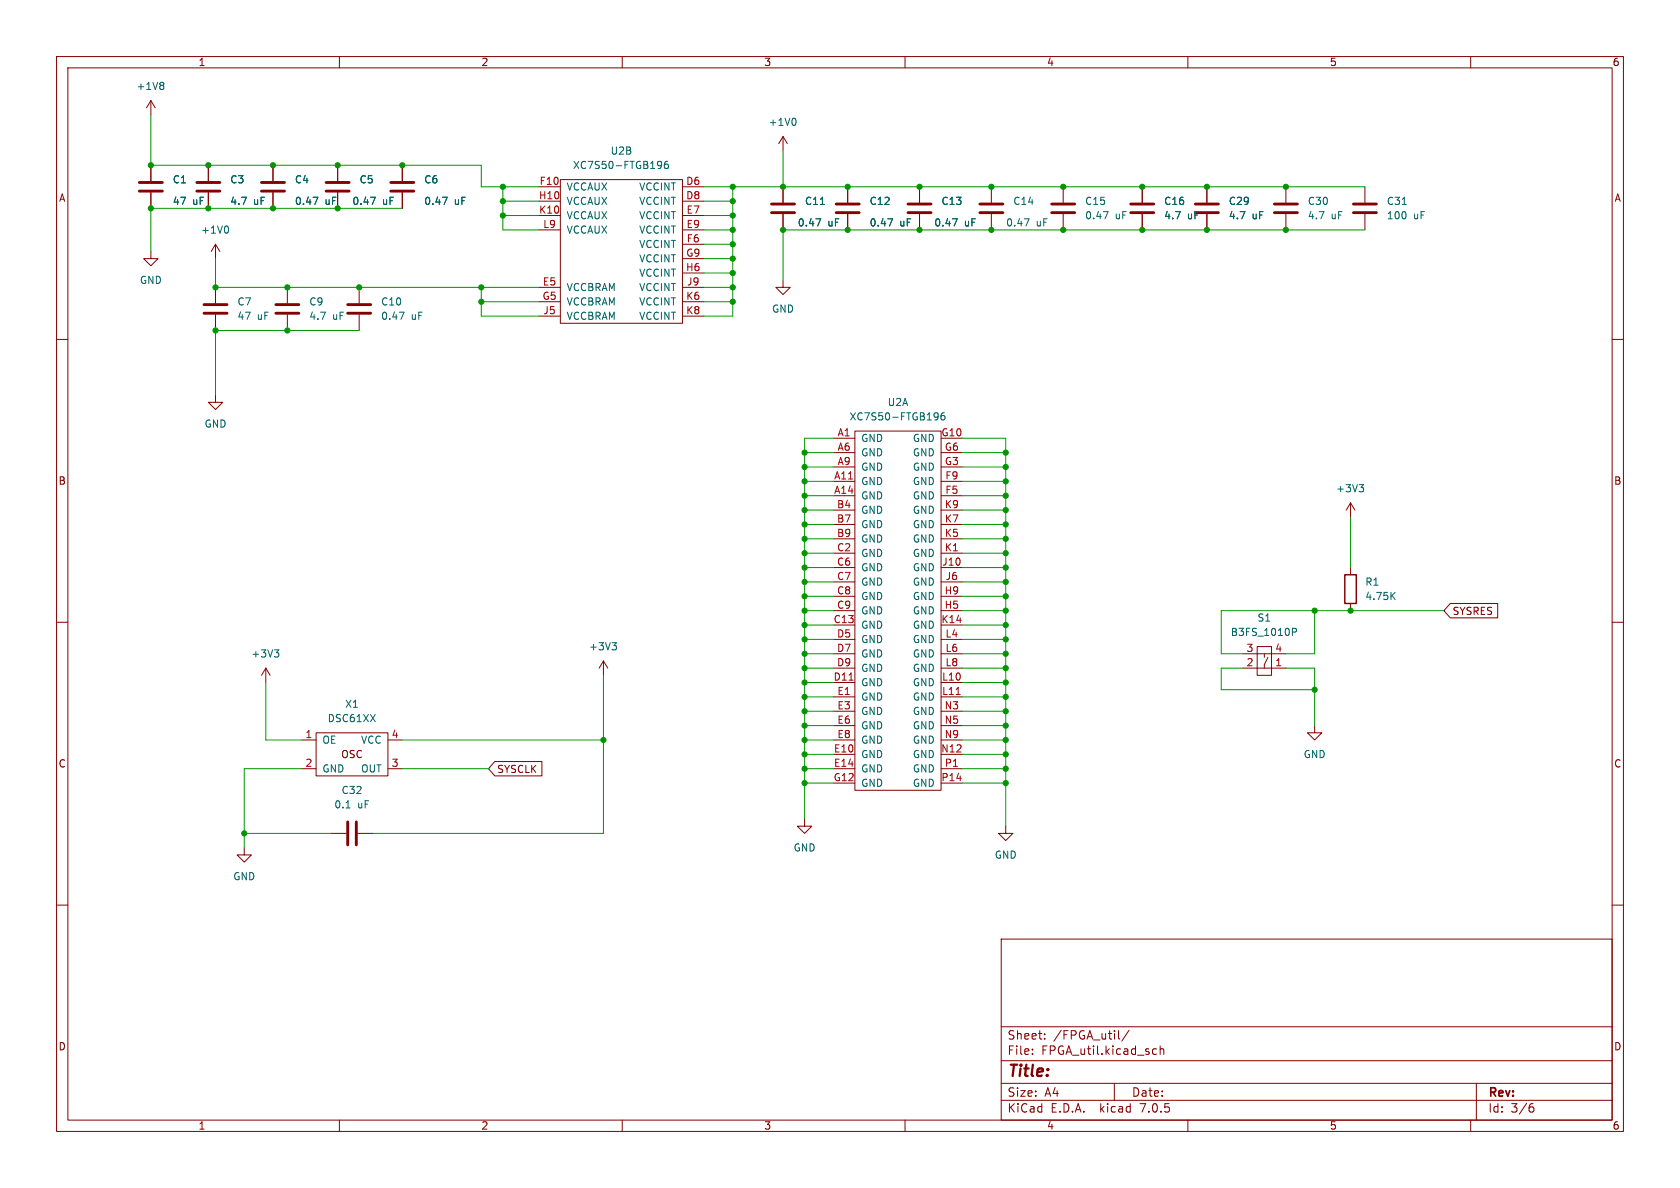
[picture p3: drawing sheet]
<svg xmlns="http://www.w3.org/2000/svg" width="297mm" height="210mm" viewBox="0 0 297 210" stroke-linecap="round" stroke-linejoin="round" font-family="sans-serif">
<g fill="none" stroke="#840000" stroke-width=".18">
<path d="M10 10h277v190h-277zM12 12h273v186h-273zM26.7 17.8v2.5M26.7 17.8l-.8 1.3M26.7 17.8l.7 1.3M60 10v2M110 10v2M160 10v2M210 10v2M260 10v2M26.7 29.2v2.8M26.7 34v2.8"/>
<path d="M36.8 29.2v2.8M36.8 34v2.8M48.3 29.2v2.8M48.3 34v2.8M59.7 29.2v2.8M59.7 34v2.8M71.1 29.2v2.8M71.1 34v2.8M95.2 33h3.9M95.2 35.6h3.9M95.2 38.1h3.9M99.1 31.8h21.5v25.4h-21.5z"/>
<path d="M120.6 33h3.9M120.6 35.6h3.9M120.6 38.1h3.9M138.4 24.1v2.6M138.4 33v2.8M138.4 37.8v2.8M138.4 24.1l-.7 1.3M138.4 24.1l.8 1.3M149.9 33v2.8M149.9 37.8v2.8M162.6 33v2.8M162.6 37.8v2.8"/>
<path d="M175.3 33v2.8M175.3 37.8v2.8M188 33v2.8M188 37.8v2.8M201.9 33v2.8M201.9 37.8v2.8M213.4 33v2.8M213.4 37.8v2.8M227.3 33v2.8M227.3 37.8v2.8M241.3 33v2.8M241.3 37.8v2.8"/>
<path d="M10 60h2M26.7 44.5v1.2h1.2l-1.2 1.3-1.3-1.3h1.3M38.1 43.2v2.5M38.1 50.8v2.8M38.1 55.6v2.8M38.1 43.2l-.8 1.3M38.1 43.2l.8 1.3M50.8 50.8v2.8M50.8 55.6v2.8M63.5 50.8v2.8M63.5 55.6v2.8M95.2 50.8h3.9"/>
<path d="M95.2 40.6h3.9M95.2 53.3h3.9M95.2 55.9h3.9M120.6 50.8h3.9M120.6 40.6h3.9M120.6 43.2h3.9M120.6 53.3h3.9M120.6 45.7h3.9M120.6 48.3h3.9M120.6 55.9h3.9M138.4 49.5v1.3h1.3l-1.3 1.3-1.2-1.3h1.2M285 60h2"/>
<path d="M38.1 69.9v1.2h1.3l-1.3 1.3-1.3-1.3h1.3M147.3 77.5h3.8M151.1 76.2h15.3v63.5h-15.3zM166.4 77.5h3.8M147.3 85.1h3.8M147.3 87.6h3.8M147.3 80h3.8M147.3 82.6h3.8M147.3 90.2h3.8M147.3 92.7h3.8M147.3 95.3h3.8M147.3 97.8h3.8"/>
<path d="M166.4 85.1h3.8M166.4 87.6h3.8M166.4 80h3.8M166.4 82.6h3.8M166.4 90.2h3.8M166.4 92.7h3.8M166.4 95.3h3.8M166.4 97.8h3.8M238.8 88.9l-.8 1.3M238.8 88.9v2.5M238.8 88.9l.7 1.3M10 110h2"/>
<path d="M47 118.1l-.8 1.3M47 118.1v2.6M47 118.1l.8 1.3M106.7 116.8l-.8 1.3M106.7 116.8v2.6M106.7 116.8l.7 1.3M147.3 110.5h3.8M147.3 100.3h3.8M147.3 102.9h3.8M147.3 105.4h3.8M147.3 108h3.8M147.3 113h3.8"/>
<path d="M147.3 115.6h3.8M147.3 118.1h3.8M166.4 110.5h3.8M166.4 100.3h3.8M166.4 102.9h3.8M166.4 105.4h3.8M166.4 108h3.8M166.4 113h3.8M166.4 115.6h3.8M166.4 118.1h3.8M219.7 115.6h7.6M219.7 118.1h7.6"/>
<path d="M222.2 114.3h2.6v5.1h-2.6zM223.5 115.6v.6M224.2 116.2l-.7 1.3v.6M238.8 100.3v1.3M238.8 106.7v1.3M256.4 106.7h8.4v2.5h-8.4l-1.1-1.2zM285 110h2M53.3 130.8h2.6M53.3 135.9h2.6M55.9 129.5h12.7v7.7h-12.7zM68.6 130.8h2.5M68.6 135.9h2.5"/>
<path d="M87.5 134.6h8.3v2.6h-8.3l-1.1-1.3zM147.3 130.8h3.8M147.3 135.9h3.8M147.3 120.7h3.8M147.3 123.2h3.8M147.3 133.4h3.8M147.3 125.7h3.8M147.3 128.3h3.8M147.3 138.4h3.8M166.4 130.8h3.8M166.4 135.9h3.8M166.4 120.7h3.8"/>
<path d="M166.4 123.2h3.8M166.4 133.4h3.8M166.4 125.7h3.8M166.4 128.3h3.8M166.4 138.4h3.8M232.4 128.3v1.2h1.3l-1.3 1.3-1.3-1.3h1.3M10 160h2M43.2 149.9v1.2h1.2l-1.2 1.3-1.3-1.3h1.3M58.4 147.3h2.8M63.2 147.3h2.8M142.2 144.8v1.3h1.3l-1.3 1.2-1.2-1.2h1.2M177.8 146.1v1.2h1.3l-1.3 1.3-1.3-1.3h1.3"/>
<path d="M285 160h2M177 166h108v32h-108zM60 198v2M110 198v2M160 198v2M177 194.5h108M177 191.5h108M177 187.5h108M177 181.5h108M182.5 186.3v.1M182.5 185.5v.1M184.7 183.6v.1"/>
<path d="M184.7 182.8v.1M197 191.5v3M197.7 182.2v1.3l.3 .2M199.6 182.1l-1.3 2M203.9 186.3h.6M203.9 185.5h.6M205.1 185.5l.2-.1 .4 .1v.9M205.1 184.9v1.5M210 198v2M260 198v2M261 191.5v6.5M270.5 195.7h.4l.3 .3-.2 .5h-.5"/>
<path d="M271 195.1l-.5 .1"/>
</g>
<g fill="none" stroke="#840000" stroke-width=".51">
<path d="M24.6 33.8h4.1M24.6 32.3h4.1M34.8 33.8h4.1M34.8 32.3h4.1M46.2 33.8h4.1M46.2 32.3h4.1M57.7 33.8h4M57.7 32.3h4M69.1 33.8h4.1M69.1 32.3h4.1M136.4 37.6h4.1M136.4 36.1h4.1"/>
<path d="M147.8 37.6h4.1M147.8 36.1h4.1M160.5 37.6h4.1M160.5 36.1h4.1M173.2 37.6h4.1M173.2 36.1h4.1M185.9 37.6h4.1M185.9 36.1h4.1M199.9 37.6h4.1M199.9 36.1h4.1M211.3 37.6h4.1M211.3 36.1h4.1"/>
<path d="M225.3 37.6h4.1M225.3 36.1h4.1M239.3 37.6h4M239.3 36.1h4M36.1 55.4h4M36.1 53.8h4M48.8 55.4h4M48.8 53.8h4M61.5 55.4h4M61.5 53.8h4M61.5 145.3v4.1M63 145.3v4.1"/>
</g>
<g fill="none" stroke="#006464" stroke-width=".18">
<path d="M28.7 14.5l.3 .3-.3 .3 .3 .2v.3l-.3 .2M55.3 34.9h.9l-.6 1.2M65.5 34.9h.9l-.6 1.2M78.2 34.9h.9l-.6 1.2M116.5 28.5l.4 .1a.84 .84 0 0 1-.3 1.2M117 29.1l-.2 .1-.3 .1M118 28.5l-.3 .1a.86 .86 0 0 0 0 1.2l.4-.1 .1-.5-.3-.2-.3 .1-.2 .1M140.5 21l.2 .4-.2 .7M144.2 38.7h.9l-.6 1.2M156.9 38.7h.9l-.6 1.2M168.4 38.7h.8l-.5 1.2M181.1 38.7h.8l-.5 1.2"/>
<path d="M195 37.4h.9l-.6 1.3M40.2 40l.2 .4-.2 .8M70.6 55.2h.8l-.5 1.3M165.4 73l.4 .1a.84 .84 0 0 1-.3 1.1M165.9 73.5l-.2 .2-.3 .1M166.9 73h-.3a.86 .86 0 0 0 0 1.2l.4-.1 .1-.4-.3-.2h-.3l-.2 .2M240.3 85.7h.8l-.5 .5M240.8 86.2l.3 .2v.3l-.3 .2M48.5 114.9h.8l-.4 .5M49 115.4l.3 .2v.3l-.3 .2M108.2 113.6h.8l-.4 .5M108.7 114.1l.3 .2v.3l-.3 .3"/>
<path d="M228.5 111.1h.5l.2 .2-.1 .4h-.6M246.1 105.3l.5 .7M246.6 104.7l-.7 .7M61.2 142.8h.7"/>
</g>
<path d="M169 122.8h.8" fill="none" stroke="#a90000" stroke-width=".18"/>
<path d="M237.7 101.6h2.1v5.1h-2.1z" fill="none" stroke="#840000" stroke-width=".25"/>
<g fill="none" stroke="#009600" stroke-width=".18">
<path d="M26.7 20.3v8.9h58.4v3.8h10.1M71.1 36.8h-44.4v7.7M88.9 33v7.6h6.3M88.9 38.1h6.3M88.9 35.6h6.3M124.5 33h116.8M124.5 38.1h5M124.5 35.6h5M129.5 33v22.9h-5M138.4 26.7v6.3M38.1 45.7v5.1h57.1M63.5 58.4h-25.4v11.5"/>
<path d="M85.1 50.8v5.1h10.1M85.1 53.3h10.1M124.5 50.8h5M124.5 40.6h5M124.5 53.3h5M124.5 45.7h5M124.5 43.2h5M124.5 48.3h5M241.3 40.6h-102.9v8.9M147.3 77.5h-5.1v67.3M170.2 77.5h7.6v68.6M142.2 85.1h5.1"/>
<path d="M142.2 82.6h5.1M142.2 95.3h5.1M142.2 92.7h5.1M142.2 90.2h5.1M142.2 87.6h5.1M142.2 80h5.1M142.2 97.8h5.1M170.2 85.1h7.6M170.2 82.6h7.6M170.2 95.3h7.6M170.2 92.7h7.6M170.2 90.2h7.6"/>
<path d="M170.2 87.6h7.6M170.2 80h7.6M170.2 97.8h7.6M238.8 91.4v8.9M106.7 119.4v27.9h-40.7M142.2 102.9h5.1M142.2 105.4h5.1M142.2 108h5.1M142.2 115.6h5.1M142.2 118.1h5.1M142.2 110.5h5.1M142.2 113h5.1"/>
<path d="M142.2 100.3h5.1M170.2 102.9h7.6M170.2 105.4h7.6M170.2 108h7.6M170.2 115.6h7.6M170.2 118.1h7.6M170.2 110.5h7.6M170.2 113h7.6M170.2 100.3h7.6M219.7 118.1h-3.8v3.8h16.5M227.3 118.1h5.1v10.2M232.4 108v7.6h-5.1"/>
<path d="M255.3 108h-39.4v7.6h3.8M47 120.7v10.1h6.3M53.3 135.9h-10.1v14M71.1 135.9h15.3M71.1 130.8h35.6M142.2 123.2h5.1M142.2 120.7h5.1M142.2 135.9h5.1M142.2 133.4h5.1M142.2 130.8h5.1M142.2 125.7h5.1M142.2 128.3h5.1"/>
<path d="M142.2 138.4h5.1M170.2 123.2h7.6M170.2 120.7h7.6M170.2 135.9h7.6M170.2 133.4h7.6M170.2 130.8h7.6M170.2 125.7h7.6M170.2 128.3h7.6M170.2 138.4h7.6M43.2 147.3h15.2"/>
</g>
<g fill="#009600" stroke="#009600" stroke-width=".18">
<circle cx="59.7" cy="36.8" r=".46"/>
<circle cx="59.7" cy="29.2" r=".46"/>
<circle cx="63.5" cy="50.8" r=".46"/>
<circle cx="71.1" cy="29.2" r=".46"/>
<circle cx="88.9" cy="33" r=".46"/>
<circle cx="88.9" cy="35.6" r=".46"/>
<circle cx="88.9" cy="38.1" r=".46"/>
<circle cx="85.1" cy="50.8" r=".46"/>
<circle cx="85.1" cy="53.3" r=".46"/>
<circle cx="36.8" cy="29.2" r=".46"/>
<circle cx="26.7" cy="29.2" r=".46"/>
<circle cx="48.3" cy="29.2" r=".46"/>
<circle cx="48.3" cy="36.8" r=".46"/>
<circle cx="26.7" cy="36.8" r=".46"/>
<circle cx="36.8" cy="36.8" r=".46"/>
<circle cx="38.1" cy="50.8" r=".46"/>
<circle cx="38.1" cy="58.4" r=".46"/>
<circle cx="50.8" cy="50.8" r=".46"/>
<circle cx="50.8" cy="58.4" r=".46"/>
<circle cx="149.9" cy="40.6" r=".46"/>
<circle cx="149.9" cy="33" r=".46"/>
<circle cx="129.5" cy="40.6" r=".46"/>
<circle cx="129.5" cy="38.1" r=".46"/>
<circle cx="129.5" cy="35.6" r=".46"/>
<circle cx="129.5" cy="33" r=".46"/>
<circle cx="138.4" cy="33" r=".46"/>
<circle cx="129.5" cy="53.3" r=".46"/>
<circle cx="129.5" cy="50.8" r=".46"/>
<circle cx="129.5" cy="43.2" r=".46"/>
<circle cx="138.4" cy="40.6" r=".46"/>
<circle cx="129.5" cy="48.3" r=".46"/>
<circle cx="129.5" cy="45.7" r=".46"/>
<circle cx="142.2" cy="85.1" r=".46"/>
<circle cx="142.2" cy="82.6" r=".46"/>
<circle cx="142.2" cy="92.7" r=".46"/>
<circle cx="142.2" cy="95.3" r=".46"/>
<circle cx="142.2" cy="90.2" r=".46"/>
<circle cx="142.2" cy="87.6" r=".46"/>
<circle cx="142.2" cy="80" r=".46"/>
<circle cx="142.2" cy="123.2" r=".46"/>
<circle cx="142.2" cy="125.7" r=".46"/>
<circle cx="142.2" cy="135.9" r=".46"/>
<circle cx="142.2" cy="128.3" r=".46"/>
<circle cx="142.2" cy="130.8" r=".46"/>
<circle cx="142.2" cy="133.4" r=".46"/>
<circle cx="43.2" cy="147.3" r=".46"/>
<circle cx="106.7" cy="130.8" r=".46"/>
<circle cx="142.2" cy="102.9" r=".46"/>
<circle cx="142.2" cy="105.4" r=".46"/>
<circle cx="142.2" cy="108" r=".46"/>
<circle cx="142.2" cy="118.1" r=".46"/>
<circle cx="142.2" cy="113" r=".46"/>
<circle cx="142.2" cy="110.5" r=".46"/>
<circle cx="142.2" cy="115.6" r=".46"/>
<circle cx="142.2" cy="100.3" r=".46"/>
<circle cx="142.2" cy="97.8" r=".46"/>
<circle cx="142.2" cy="120.7" r=".46"/>
<circle cx="142.2" cy="138.4" r=".46"/>
<circle cx="227.3" cy="40.6" r=".46"/>
<circle cx="227.3" cy="33" r=".46"/>
<circle cx="175.3" cy="40.6" r=".46"/>
<circle cx="162.6" cy="40.6" r=".46"/>
<circle cx="162.6" cy="33" r=".46"/>
<circle cx="175.3" cy="33" r=".46"/>
<circle cx="188" cy="40.6" r=".46"/>
<circle cx="188" cy="33" r=".46"/>
<circle cx="201.9" cy="40.6" r=".46"/>
<circle cx="213.4" cy="40.6" r=".46"/>
<circle cx="201.9" cy="33" r=".46"/>
<circle cx="213.4" cy="33" r=".46"/>
<circle cx="177.8" cy="120.7" r=".46"/>
<circle cx="177.8" cy="113" r=".46"/>
<circle cx="177.8" cy="115.6" r=".46"/>
<circle cx="177.8" cy="118.1" r=".46"/>
<circle cx="177.8" cy="110.5" r=".46"/>
<circle cx="177.8" cy="108" r=".46"/>
<circle cx="232.4" cy="121.9" r=".46"/>
<circle cx="238.8" cy="108" r=".46"/>
<circle cx="232.4" cy="108" r=".46"/>
<circle cx="177.8" cy="85.1" r=".46"/>
<circle cx="177.8" cy="80" r=".46"/>
<circle cx="177.8" cy="82.6" r=".46"/>
<circle cx="177.8" cy="100.3" r=".46"/>
<circle cx="177.8" cy="97.8" r=".46"/>
<circle cx="177.8" cy="87.6" r=".46"/>
<circle cx="177.8" cy="90.2" r=".46"/>
<circle cx="177.8" cy="105.4" r=".46"/>
<circle cx="177.8" cy="102.9" r=".46"/>
<circle cx="177.8" cy="95.3" r=".46"/>
<circle cx="177.8" cy="92.7" r=".46"/>
<circle cx="177.8" cy="133.4" r=".46"/>
<circle cx="177.8" cy="123.2" r=".46"/>
<circle cx="177.8" cy="130.8" r=".46"/>
<circle cx="177.8" cy="125.7" r=".46"/>
<circle cx="177.8" cy="128.3" r=".46"/>
<circle cx="177.8" cy="135.9" r=".46"/>
<circle cx="177.8" cy="138.4" r=".46"/>
</g>
<text font-size="2.8" fill="#840000" x="178" y="190.8">Title:</text>
<g font-size="2.1" fill="#840000">
<text x="178" y="183.9">Sheet:</text>
<text x="186.2" y="183.9">/FPGA_util/</text>
<text x="178" y="186.6">File:</text>
<text x="184" y="186.6">FPGA_util.kicad_sch</text>
<text x="178" y="196.8">KiCad</text>
<text x="178" y="194">Size:</text>
<text x="184.6" y="194">A4</text>
<text x="185.7" y="196.8">E.D.A.</text>
<text x="194.4" y="196.8">kicad</text>
<text x="200" y="194">Date:</text>
<text x="201.5" y="196.8">7.0.5</text>
<text x="263" y="194.2">Rev:</text>
<text x="263" y="196.8">Id:</text>
<text x="267" y="196.8">3/6</text>
</g>
<g font-size="1.8" fill="#840000">
<text x="35" y="11.8">1</text>
<text x="85" y="11.8">2</text>
<text x="135" y="11.8">3</text>
<text x="185" y="11.8">4</text>
<text x="235" y="11.8">5</text>
<text x="285" y="11.8">6</text>
<text x="10.4" y="35.8">A</text>
<text x="285.4" y="35.8">A</text>
<text x="10.3" y="85.8">B</text>
<text x="285.3" y="85.8">B</text>
<text x="256.7" y="108.9">SYSRES</text>
<text x="10.3" y="135.8">C</text>
<text x="60.3" y="134.2">OSC</text>
<text x="87.8" y="136.8">SYSCLK</text>
<text x="285.3" y="135.8">C</text>
<text x="10.3" y="185.8">D</text>
<text x="285.3" y="185.8">D</text>
<text x="35" y="199.8">1</text>
<text x="85" y="199.8">2</text>
<text x="135" y="199.8">3</text>
<text x="185" y="199.8">4</text>
<text x="235" y="199.8">5</text>
<text x="285" y="199.8">6</text>
</g>
<g font-size="1.8" fill="#006464">
<text x="24.1" y="16.1">+1V8</text>
<text x="135.8" y="22.4">+1V0</text>
<text x="107.9" y="27.5">U2B</text>
<text x="30.5" y="32.6">C1</text>
<text x="40.6" y="32.6">C3</text>
<text x="52.1" y="32.6">C4</text>
<text x="63.5" y="32.6">C5</text>
<text x="74.9" y="32.6">C6</text>
<text x="100.1" y="33.8">VCCAUX</text>
<text x="101.2" y="30">XC7S50-FTGB196</text>
<text x="113" y="33.8">VCCINT</text>
<text x="30.5" y="36.4">47</text>
<text x="34" y="36.4">uF</text>
<text x="35.5" y="41.5">+1V0</text>
<text x="40.6" y="36.4">4.7</text>
<text x="44.8" y="36.4">uF</text>
<text x="52.1" y="36.4">0.47</text>
<text x="57.4" y="36.4">uF</text>
<text x="62.2" y="36.4">0.47</text>
<text x="67.6" y="36.4">uF</text>
<text x="74.9" y="36.4">0.47</text>
<text x="80.3" y="36.4">uF</text>
<text x="100.1" y="36.4">VCCAUX</text>
<text x="100.1" y="38.9">VCCAUX</text>
<text x="100.1" y="41.5">VCCAUX</text>
<text x="113" y="36.4">VCCINT</text>
<text x="113" y="38.9">VCCINT</text>
<text x="113" y="41.5">VCCINT</text>
<text x="141" y="40.2">0.47</text>
<text x="142.2" y="36.4">C11</text>
<text x="146.3" y="40.2">uF</text>
<text x="153.7" y="36.4">C12</text>
<text x="153.7" y="40.2">0.47</text>
<text x="159" y="40.2">uF</text>
<text x="165.1" y="40.2">0.47</text>
<text x="166.4" y="36.4">C13</text>
<text x="170.4" y="40.2">uF</text>
<text x="177.8" y="40.2">0.47</text>
<text x="179.1" y="36.4">C14</text>
<text x="183.1" y="40.2">uF</text>
<text x="191.8" y="36.4">C15</text>
<text x="191.8" y="38.9">0.47</text>
<text x="197.1" y="38.9">uF</text>
<text x="205.7" y="36.4">C16</text>
<text x="205.7" y="38.9">4.7</text>
<text x="209.9" y="38.9">uF</text>
<text x="217.2" y="36.4">C29</text>
<text x="217.2" y="38.9">4.7</text>
<text x="221.3" y="38.9">uF</text>
<text x="231.1" y="36.4">C30</text>
<text x="231.1" y="38.9">4.7</text>
<text x="235.3" y="38.9">uF</text>
<text x="245.1" y="36.4">C31</text>
<text x="245.1" y="38.9">100</text>
<text x="249.8" y="38.9">uF</text>
<text x="113" y="44">VCCINT</text>
<text x="113" y="46.5">VCCINT</text>
<text x="24.7" y="50.4">GND</text>
<text x="100.1" y="51.6">VCCBRAM</text>
<text x="113" y="49.1">VCCINT</text>
<text x="113" y="51.6">VCCINT</text>
<text x="41.9" y="54.2">C7</text>
<text x="41.9" y="56.7">47</text>
<text x="45.4" y="56.7">uF</text>
<text x="54.6" y="54.2">C9</text>
<text x="54.6" y="56.7">4.7</text>
<text x="58.7" y="56.7">uF</text>
<text x="67.3" y="54.2">C10</text>
<text x="67.3" y="56.7">0.47</text>
<text x="72.6" y="56.7">uF</text>
<text x="100.1" y="54.2">VCCBRAM</text>
<text x="100.1" y="56.7">VCCBRAM</text>
<text x="113" y="54.2">VCCINT</text>
<text x="113" y="56.7">VCCINT</text>
<text x="136.4" y="55.4">GND</text>
<text x="156.9" y="71.9">U2A</text>
<text x="36.1" y="75.8">GND</text>
<text x="150.1" y="74.5">XC7S50-FTGB196</text>
<text x="152.1" y="78.3">GND</text>
<text x="152.1" y="80.8">GND</text>
<text x="152.1" y="83.4">GND</text>
<text x="161.4" y="78.3">GND</text>
<text x="161.4" y="83.4">GND</text>
<text x="161.4" y="80.8">GND</text>
<text x="152.1" y="85.9">GND</text>
<text x="152.1" y="88.5">GND</text>
<text x="161.4" y="88.5">GND</text>
<text x="161.4" y="85.9">GND</text>
<text x="236.2" y="87.2">+3V3</text>
<text x="152.1" y="91">GND</text>
<text x="152.1" y="93.5">GND</text>
<text x="161.4" y="93.5">GND</text>
<text x="161.4" y="91">GND</text>
<text x="152.1" y="96.1">GND</text>
<text x="152.1" y="98.6">GND</text>
<text x="152.1" y="101.2">GND</text>
<text x="161.4" y="101.2">GND</text>
<text x="161.4" y="98.6">GND</text>
<text x="161.4" y="96.1">GND</text>
<text x="152.1" y="103.7">GND</text>
<text x="152.1" y="106.2">GND</text>
<text x="161.4" y="106.2">GND</text>
<text x="161.4" y="103.7">GND</text>
<text x="241.3" y="103.7">R1</text>
<text x="241.3" y="106.2">4.75K</text>
<text x="152.1" y="111.3">GND</text>
<text x="152.1" y="108.8">GND</text>
<text x="152.1" y="113.9">GND</text>
<text x="161.4" y="108.8">GND</text>
<text x="161.4" y="111.3">GND</text>
<text x="161.4" y="113.9">GND</text>
<text x="217.5" y="112.6">B3FS_1010P</text>
<text x="222.2" y="110">S1</text>
<text x="44.4" y="116.4">+3V3</text>
<text x="104.1" y="115.1">+3V3</text>
<text x="152.1" y="116.4">GND</text>
<text x="152.1" y="118.9">GND</text>
<text x="161.4" y="116.4">GND</text>
<text x="161.4" y="118.9">GND</text>
<text x="61" y="125.3">X1</text>
<text x="152.1" y="121.5">GND</text>
<text x="152.1" y="124">GND</text>
<text x="161.4" y="121.5">GND</text>
<text x="161.4" y="124">GND</text>
<text x="56.9" y="131.6">OE</text>
<text x="57.9" y="127.8">DSC61XX</text>
<text x="63.8" y="131.6">VCC</text>
<text x="152.1" y="126.6">GND</text>
<text x="152.1" y="129.1">GND</text>
<text x="152.1" y="131.6">GND</text>
<text x="161.4" y="126.6">GND</text>
<text x="161.4" y="129.1">GND</text>
<text x="161.4" y="131.6">GND</text>
<text x="56.9" y="136.7">GND</text>
<text x="63.8" y="136.7">OUT</text>
<text x="152.1" y="134.2">GND</text>
<text x="152.1" y="136.7">GND</text>
<text x="161.4" y="134.2">GND</text>
<text x="161.4" y="136.7">GND</text>
<text x="230.4" y="134.2">GND</text>
<text x="59.1" y="143.1">0.1</text>
<text x="60.3" y="140.5">C32</text>
<text x="63.2" y="143.1">uF</text>
<text x="152.1" y="139.3">GND</text>
<text x="161.4" y="139.3">GND</text>
<text x="41.2" y="155.8">GND</text>
<text x="140.2" y="150.7">GND</text>
<text x="175.8" y="152">GND</text>
</g>
<g font-size="1.8" fill="#a90000">
<text x="95.2" y="35.3">H10</text>
<text x="95.3" y="32.8">F10</text>
<text x="121.3" y="32.8">D6</text>
<text x="121.3" y="35.3">D8</text>
<text x="95.2" y="37.8">K10</text>
<text x="96" y="40.4">L9</text>
<text x="121.3" y="37.8">E7</text>
<text x="121.3" y="40.4">E9</text>
<text x="121.3" y="45.5">G9</text>
<text x="121.3" y="42.9">F6</text>
<text x="95.9" y="53.1">G5</text>
<text x="95.9" y="50.5">E5</text>
<text x="121.2" y="48">H6</text>
<text x="121.3" y="53.1">K6</text>
<text x="121.4" y="50.5">J9</text>
<text x="96" y="55.6">J5</text>
<text x="121.3" y="55.6">K8</text>
<text x="148" y="77.2">A1</text>
<text x="166.4" y="77.2">G10</text>
<text x="148" y="79.8">A6</text>
<text x="148" y="82.3">A9</text>
<text x="167" y="82.3">G3</text>
<text x="167" y="79.8">G6</text>
<text x="147.4" y="84.8">A11</text>
<text x="147.4" y="87.4">A14</text>
<text x="147.9" y="89.9">B4</text>
<text x="167" y="89.9">K9</text>
<text x="167.1" y="87.4">F5</text>
<text x="167.1" y="84.8">F9</text>
<text x="147.9" y="92.5">B7</text>
<text x="147.9" y="95">B9</text>
<text x="167" y="95">K5</text>
<text x="167" y="92.5">K7</text>
<text x="147.9" y="97.5">C2</text>
<text x="147.9" y="100.1">C6</text>
<text x="166.5" y="100.1">J10</text>
<text x="167" y="97.5">K1</text>
<text x="147.9" y="102.6">C7</text>
<text x="147.9" y="105.2">C8</text>
<text x="147.9" y="107.7">C9</text>
<text x="166.9" y="107.7">H5</text>
<text x="166.9" y="105.2">H9</text>
<text x="167.1" y="102.6">J6</text>
<text x="147.3" y="110.2">C13</text>
<text x="147.9" y="112.8">D5</text>
<text x="166.4" y="110.2">K14</text>
<text x="167.1" y="112.8">L4</text>
<text x="147.9" y="115.3">D7</text>
<text x="147.9" y="117.9">D9</text>
<text x="167.1" y="115.3">L6</text>
<text x="167.1" y="117.9">L8</text>
<text x="220.3" y="117.9">2</text>
<text x="220.3" y="115.3">3</text>
<text x="225.4" y="117.9">1</text>
<text x="225.4" y="115.3">4</text>
<text x="147.3" y="120.4">D11</text>
<text x="148" y="122.9">E1</text>
<text x="148" y="125.5">E3</text>
<text x="166.5" y="120.4">L10</text>
<text x="166.5" y="122.9">L11</text>
<text x="166.9" y="125.5">N3</text>
<text x="53.9" y="130.6">1</text>
<text x="69.2" y="130.6">4</text>
<text x="148" y="128">E6</text>
<text x="148" y="130.6">E8</text>
<text x="166.9" y="128">N5</text>
<text x="166.9" y="130.6">N9</text>
<text x="53.9" y="135.6">2</text>
<text x="69.2" y="135.6">3</text>
<text x="147.4" y="133.1">E10</text>
<text x="147.4" y="135.6">E14</text>
<text x="166.3" y="133.1">N12</text>
<text x="167" y="135.6">P1</text>
<text x="147.3" y="138.2">G12</text>
<text x="166.4" y="138.2">P14</text>
</g>
</svg>
